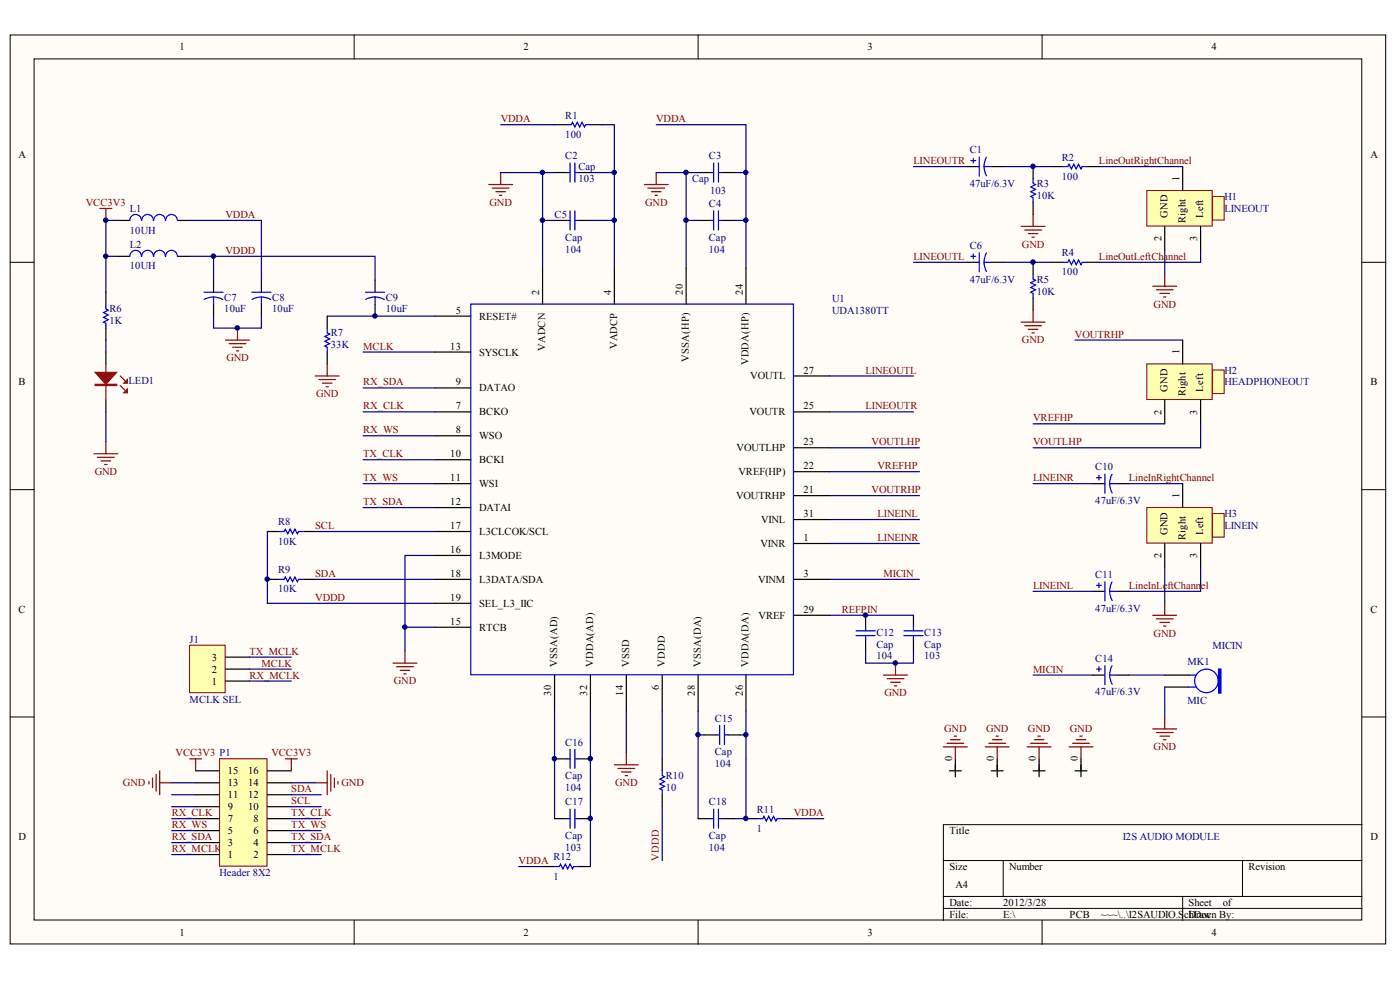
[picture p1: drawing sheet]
<svg xmlns="http://www.w3.org/2000/svg" width="291mm" height="204mm" viewBox="0 0 291 204" stroke-linecap="round" stroke-linejoin="round" font-family="sans-serif">
<g fill="#fffcf8" stroke="#000" stroke-width=".21">
<path d="M2.1 7.3h286v188.9h-286z"/>
<path d="M7.1 12.2h276v179h-276z"/>
</g>
<g fill="none" stroke="#000" stroke-width=".21">
<path d="M73.6 7.3v4.9M145.1 7.3v4.9M216.6 7.3v4.9M2.1 54.5h5M283.2 54.5h4.9M2.1 101.8h5M283.2 101.8h4.9M2.1 149h5M283.2 149h4.9M196.1 178.9h87.1M208.6 178.9v7.4M258.3 178.9v7.4"/>
<path d="M283.2 171.4h-87.1v19.9M73.6 191.3v5M145.1 191.3v5M196.1 186.3h87.1M196.1 188.8h87.1M216.6 191.3v5M245.9 186.3v5"/>
</g>
<g fill="none" stroke="#000" stroke-width=".25">
<path d="M201.1 34.6h2.5M206.1 34.6h2.5M214.8 34.6v2.5M218.5 34.6h2.5M226 34.6h2.5M24.5 45.8h2.5M24.5 53.3h2.5M36.9 45.8h2.5M36.9 53.3h2.5M44.4 58.3v2.4M54.3 58.3v2.4M78 58.3v2.4"/>
<path d="M115.3 45.8h2.5M120.3 45.8h2.4M145.1 45.8h2.5M150.1 45.8h2.5M201.1 54.5h2.5M206.1 54.5h2.5M214.8 42.1v2.5M214.8 54.5v2.5M218.5 54.5h2.5M226 54.5h2.5M44.4 63.2v2.5M54.3 63.2v2.5"/>
<path d="M68 65.7v2.5M68 73.2v2.5M78 63.2v2.5M214.8 62v2.5M55.6 110.5h2.5M63 110.5h2.5M227.2 100.5h2.5M232.2 100.5h2.5M55.6 120.4h2.5M63 120.4h2.5M179.9 127.9v2.5M179.9 132.9v2.4"/>
<path d="M189.9 127.9v2.5M189.9 132.9v2.4M227.2 122.9h2.5M232.2 122.9h2.5M115.3 157.7h2.5M120.3 157.7h2.4M137.7 157.7v2.5M146.4 152.8h2.5M151.3 152.8h2.5M227.2 140.3h2.5M232.2 140.3h2.5M137.7 165.2v2.5"/>
<path d="M155.1 170.2h2.5M162.5 170.2h2.5M112.8 180.1h2.5M120.3 180.1h2.4"/>
</g>
<g fill="none" stroke="#00f" stroke-width=".25">
<path d="M201.8 33.4h1M202.3 32.9v1M203.6 32.6v4M204.6 34.6h1.5M204.6 34.6l.1 .8 .4 1.2M205.1 32.7l-.5 1.1v.8M214.8 37.1v1l.5 .3-1 .5 1 .5-1 .4 1 .5-1 .5 .5 .3v1M221 34.6h1l.2-.5 .5 1 .5-1 .5 1 .5-1 .5 1 .3-.5h1M29.4 45.8a1.21 1.21 0 0 0-1.2-1.2 1.21 1.21 0 0 0-1.2 1.2M29.4 53.3a1.21 1.21 0 0 0-1.2-1.3 1.21 1.21 0 0 0-1.2 1.3M31.9 45.8a1.21 1.21 0 0 0-1.2-1.2 1.21 1.21 0 0 0-1.2 1.2M31.9 53.3a1.21 1.21 0 0 0-1.2-1.3 1.21 1.21 0 0 0-1.2 1.3"/>
<path d="M34.4 45.8a1.21 1.21 0 0 0-1.2-1.2 1.21 1.21 0 0 0-1.2 1.2M34.4 53.3a1.21 1.21 0 0 0-1.2-1.3 1.21 1.21 0 0 0-1.2 1.3M36.9 45.8a1.21 1.21 0 0 0-1.2-1.2 1.21 1.21 0 0 0-1.3 1.2M36.9 53.3a1.21 1.21 0 0 0-1.2-1.3 1.21 1.21 0 0 0-1.3 1.3M117.8 45.8h.7M118.5 43.8v4M119.5 43.8v4M119.5 45.8h.8M147.6 45.8h.8M148.4 43.8v4M149.4 45.8h.7M149.4 43.8v4"/>
<path d="M201.8 53.3h1M202.3 52.8v1M203.6 52.5v4M204.6 54.5h1.5M204.6 54.5l.1 .8 .4 1.1M205.1 52.6l-.5 1.1v.8M214.8 57v1l.5 .3-1 .4 1 .5-1 .5 1 .5-1 .5 .5 .3v1M221 54.5h1l.2-.5 .5 1 .5-1 .5 1 .5-1 .5 1 .3-.5h1M42.4 60.7h4M44.4 61.7l1.2 .2 .7 .4M44.4 61.7l-1.2 .2-.7 .3M44.4 61.7v1.5"/>
<path d="M52.4 60.7h3.9M54.3 61.7l1.2 .2 .8 .4M54.3 61.7l-.8 .1-1.1 .4M54.3 61.7v1.5M68 68.2v1l.5 .2-1 .5 1 .5-1 .5 1 .5-1 .5 .5 .3v1M76 60.7h4M78 61.7l1.2 .2 .7 .4M78 61.7l-.8 .1-1.2 .4M78 61.7v1.5M228 99.3h.9M228.5 98.8v1M229.7 98.5v4"/>
<path d="M231.2 98.6l-.4 1.1-.1 .8M58.1 110.5h1l.2-.5 .5 1 .5-1 .5 1 .5-1 .5 1 .3-.5h.9M230.7 100.5h1.5M230.7 100.5l.1 .8 .4 1.2M58.1 120.4h1l.2-.5 .5 1 .5-1 .5 1 .5-1 .5 1 .3-.5h.9M178 131.1h3.9M178 132.1h3.9M179.9 130.4v.7M179.9 132.1v.8M187.9 131.1h4M187.9 132.1h4M189.9 130.4v.7"/>
<path d="M189.9 132.1v.8M228 139.1h.9M228 121.7h.9M228.5 121.2v1M228.5 138.6v1M229.7 120.9v4M229.7 138.3v4M230.7 122.9h1.5M230.7 122.9l.1 .8 .4 1.1M231.2 121l-.4 1.1-.1 .8M231.2 138.4l-.4 1.1-.1 .8M117.8 157.7h.7"/>
<path d="M118.5 155.7v4M119.5 155.7v4M119.5 157.7h.8M148.9 152.8h.7M149.6 150.8v3.9M150.6 150.8v3.9M150.6 152.8h.7M230.7 140.3h1.5M230.7 140.3l.1 .8 .4 1.1M137.7 160.2v1l.5 .3-1 .5 1 .5-1 .5 1 .5-1 .4 .5 .3v1M157.6 170.2h1l.2-.5 .5 1 .5-1 .5 1 .5-1 .5 1 .2-.5h1M115.3 180.1h1l.2-.5 .5 1 .5-1 .5 1 .5-1 .5 1 .3-.5h1"/>
</g>
<g fill="none" stroke="#000080" stroke-width=".25">
<path d="M115.3 35.9h-2.5v9.9M122.7 35.9h5v9.9M145.1 35.9h-2.5v9.9M152.6 35.9h2.5v9.9M24.5 45.8h-2.5v7.5h2.5M39.4 53.3h5v5M39.4 45.8h14.9v12.5M44.4 53.3h33.6v5M115.3 45.8h-2.5v10M122.7 45.8h5v10M145.1 45.8h-2.5v10M152.6 45.8h2.5v10"/>
<path d="M44.4 65.7v2.5h9.9v-2.5M68 65.7h22.4M172.5 127.9h17.4M179.9 135.3v2.5h10v-2.5M115.3 147.8v22.4M155.1 147.8v22.4h-2.5"/>
</g>
<path d="M46.9 70.7h5M47.6 71.4h3.5M48.4 72.2h2M49.1 72.9h.5M49.4 68.2v2.5" fill="none" stroke="#800000" stroke-width=".25"/>
<g fill="#ffffb0" stroke="#800000" stroke-width=".21">
<path d="M238.4 39.6h13.6v7.4h-13.6z"/>
<path d="M252.1 40.8h2.4v4.9h-2.4z"/>
</g>
<path d="M245.9 34.6v5M242.1 47.1v4.9M249.6 47.1v4.9" fill="none" stroke="#000" stroke-width=".25"/>
<g fill="#ffffb0" stroke="#800000" stroke-width=".21">
<path d="M238.4 75.6h13.6v7.4h-13.6z"/>
<path d="M252.1 76.9h2.4v4.9h-2.4z"/>
</g>
<path d="M245.9 70.7v5M242.1 83.1v5M249.6 83.1v5" fill="none" stroke="#000" stroke-width=".25"/>
<g fill="#ffffb0" stroke="#800000" stroke-width=".21">
<path d="M238.4 105.5h13.6v7.4h-13.6z"/>
<path d="M252.1 106.7h2.4v4.9h-2.4z"/>
</g>
<path d="M115.3 25.9h2.5M122.7 25.9h2.5M22 60.7v2.5M22 68.2v2.5M22 73.2v2.5M22 83.1v2.5M242.1 113v4.9M245.9 100.5v5M249.6 113v4.9M242.1 142.8h5M242.1 140.3h5" fill="none" stroke="#000" stroke-width=".25"/>
<g fill="none" stroke="#00f" stroke-width=".25">
<path d="M117.8 25.9h1l.2-.5 .5 1 .5-1 .5 1 .5-1 .5 1 .2-.5h1M22 63.2v1l.5 .3-1 .5 1 .5-1 .5 1 .5-1 .5 .5 .2v1M247.1 140.3h1.5M247.1 142.8h1.5"/>
<circle cx="250.8" cy="141.5" r="2.45"/>
</g>
<path d="M253.3 139.1h.5v5h-.5z" fill-rule="evenodd" fill="#00f" stroke="#00f" stroke-width=".25"/>
<g fill="none" stroke="#000080" stroke-width=".25">
<path d="M104.1 35.9h8.7M104.1 25.9h11.2M125.2 25.9h2.5v10M136.4 25.9h18.7v10M136.4 35.9h6.2M189.9 34.6h11.2M208.6 34.6h9.9M228.5 34.6h17.4M22 53.3v7.4M189.9 54.5h11.2M208.6 54.5h9.9M242.1 52v5"/>
<path d="M249.6 52v2.5h-21.1M22 70.7v2.5M75.5 73.2h14.9M172.5 78.1h17.4M223.5 70.7h22.4M22 85.6v6.2M75.5 85.6h14.9M75.5 80.6h14.9M75.5 90.6h14.9M75.5 95.6h14.9M172.5 93.1h18.6M172.5 98h18.6"/>
<path d="M172.5 85.6h17.4M214.8 88.1h27.3M249.6 88.1v5h-34.8M55.6 110.5v14.9h34.8M65.5 110.5h24.9M75.5 100.5h14.9M75.5 105.5h14.9M90.4 115.5h-6.2v14.9h6.2M172.5 103h18.6M172.5 108h18.6M172.5 113h18.6M214.8 100.5h12.4"/>
<path d="M234.7 100.5h11.2M242.1 117.9v7.5M249.6 117.9v5h-14.9M65.5 120.4h24.9M84.2 130.4v4.9M172.5 120.4h18.6M214.8 122.9h12.4M122.7 147.8v32.3M130.2 147.8v8.7M137.7 147.8v9.9M214.8 140.3h12.4M234.7 140.3h7.4"/>
<path d="M242.1 142.8v6.2M137.7 167.7v11.2M165 170.2h6.2M107.8 180.1h5"/>
</g>
<g fill="none" stroke="#800000" stroke-width=".25">
<path d="M101.6 38.4h5M102.3 39.1h3.5M103.1 39.8h2M104.1 35.9v2.5M133.9 38.4h5M134.7 39.1h3.5M135.4 39.8h2M136.4 35.9v2.5M20.8 43.3h2.5M22 43.3v2.5M103.8 40.6h.5M136.2 40.6h.5"/>
<path d="M212.3 47.1h5M213 47.8h3.5M213.8 48.6h2M214.5 49.3h.5M214.8 44.6v2.5M239.6 59.5h5M242.1 57v2.5M65.5 78.1h5M66.3 78.9h3.5M67 79.6h2M68 75.7v2.4M212.3 67h5"/>
<path d="M213 67.7h3.5M213.8 68.4h2M214.5 69.2h.5M214.8 64.5v2.5M240.4 60.2h3.5M241.1 61h2M241.9 61.7h.5M19.5 94.3h5M20.3 95.1h3.5M21 95.8h2M21.8 96.6h.5M22 91.8v2.5"/>
<path d="M67.8 80.4h.5M81.7 137.8h5M82.4 138.6h3.5M83.2 139.3h2M84.2 135.3v2.5M186.2 137.8v2.5M239.6 127.9h5M240.4 128.6h3.5M241.1 129.4h2M241.9 130.1h.5M242.1 125.4v2.5M83.9 140.1h.5"/>
<path d="M127.7 159h5M128.5 159.7h3.4M130.2 156.5v2.5M183.7 140.3h5M184.4 141.1h3.5M185.2 141.8h2M185.9 142.6h.5M239.6 151.5h5M240.4 152.3h3.5M241.1 153h2M241.9 153.8h.5M242.1 149v2.5"/>
<path d="M129.2 160.5h2M130 161.2h.5"/>
</g>
<path d="M22 75.7v7.4M25 78.1l1 1M25 80.1l1 1" fill="none" stroke="#bf0000" stroke-width=".25"/>
<g fill="#bf0000" stroke="#bf0000" stroke-width=".25">
<path d="M19.8 77.4h4.4l-2.2 2.5z"/>
<path d="M25.7 81.6l.8-.7v.7z"/>
<path d="M25.7 79.6l.8-.7v.7z"/>
<path d="M19.8 79.9h4.4v.2h-4.4z" fill-rule="evenodd"/>
</g>
<path d="M39.4 134.1h7.4v9.9h-7.4z" fill="#ffffb0" stroke="#800000" stroke-width=".21"/>
<g fill="none" stroke="#000" stroke-width=".25">
<path d="M112.8 55.8v7.4M127.7 55.8v7.4M142.6 55.8v7.4M155.1 55.8v7.4M90.4 65.7h7.5M90.4 73.2h7.5M165 78.1h7.5M90.4 80.6h7.5M90.4 85.6h7.5M90.4 90.6h7.5M90.4 95.6h7.5M165 85.6h7.5"/>
<path d="M165 98h7.5M165 93.1h7.5M90.4 100.5h7.5M90.4 105.5h7.5M90.4 110.5h7.5M90.4 115.5h7.5M165 113h7.5M165 108h7.5M165 103h7.5M46.9 139.1h5M46.9 136.6h5M90.4 120.4h7.5"/>
<path d="M90.4 125.4h7.5M90.4 130.4h7.5M165 120.4h7.5M165 127.9h7.5M46.9 141.6h5M115.3 140.3v7.5M122.7 140.3v7.5M130.2 140.3v7.5M137.7 140.3v7.5M145.1 140.3v7.5M155.1 140.3v7.5"/>
</g>
<path d="M51.9 139.1h8.7M51.9 136.6h8.7M51.9 141.6h8.7M145.1 147.8v22.4M145.1 152.8h1.3M153.8 152.8h1.3" fill="none" stroke="#000080" stroke-width=".25"/>
<path d="M97.9 63.2h67.1v77h-67.1z" fill="none" stroke="#0000bf" stroke-width=".25"/>
<path d="M45.6 157.7h9.9v22.3h-9.9z" fill="#ffffb0" stroke="#800000" stroke-width=".21"/>
<g fill="none" stroke="#000" stroke-width=".25">
<path d="M115.3 35.9h2.5M120.3 35.9h2.4M145.1 35.9h2.5M150.1 35.9h2.5M198.6 157.7v3.8M207.3 157.7v3.8M216 157.7v3.8M224.7 157.7v3.8M40.7 177.6h4.9M40.7 175.1h4.9M40.7 172.7h4.9M40.7 170.2h4.9"/>
<path d="M40.7 167.7h4.9M40.7 165.2h4.9M40.7 162.7h4.9M40.7 160.2h4.9M55.6 177.6h5M55.6 175.1h5M55.6 172.7h5M55.6 170.2h5M55.6 167.7h5M55.6 165.2h5M55.6 162.7h5M55.6 160.2h5"/>
<path d="M115.3 170.2h2.5M120.3 170.2h2.4M145.1 170.2h2.5M150.1 170.2h2.5M197.4 160.2h2.4M206.1 160.2h2.5M214.8 160.2h2.5M223.5 160.2h2.5"/>
</g>
<g fill="none" stroke="#800000" stroke-width=".25">
<path d="M39.4 157.7h2.5M40.7 157.7v2.5M59.3 157.7h2.5M60.6 157.7v2.5M196.1 155.2h5M196.9 154.5h3.4M197.6 153.8h2M198.4 153h.5M198.6 155.2v2.5M204.8 155.2h5M205.6 154.5h3.4M206.3 153.8h2"/>
<path d="M207.1 153h.5M207.3 155.2v2.5M213.5 155.2h5M214.3 154.5h3.5M215 153.8h2M215.8 153h.5M216 155.2v2.5M222.2 155.2h5M223 154.5h3.5M223.7 153.8h2M224.5 153h.5M224.7 155.2v2.5"/>
<path d="M31 162.5v.5M31.7 161.7v2M32.5 161v3.4M33.2 160.2v5M33.2 162.7h2.5M65.5 162.7h2.5M68 160.2v5M68.8 161v3.4M69.5 161.7v2M70.3 162.5v.5"/>
</g>
<g fill="none" stroke="#000080" stroke-width=".25">
<path d="M35.7 162.7h5M35.7 165.2h5M35.7 167.7h5M35.7 170.2h5M35.7 172.7h5M35.7 175.1h5M35.7 177.6h5M60.6 162.7h4.9M60.6 165.2h6.2M60.6 167.7h6.2M60.6 170.2h6.2M60.6 172.7h6.2"/>
<path d="M60.6 175.1h6.2M60.6 177.6h6.2"/>
</g>
<g fill="none" stroke="#00f" stroke-width=".25">
<path d="M117.8 35.9h.7M118.5 33.9v4M119.5 33.9v4M119.5 35.9h.8M147.6 35.9h.8M148.4 33.9v4M149.4 33.9v4M149.4 35.9h.7M198.6 158.3h.1M207.3 158.3h.1M216 158.3h.1M224.7 158.3h.1"/>
<path d="M117.8 170.2h.7M118.5 168.2v4M119.5 168.2v4M119.5 170.2h.8M147.6 170.2h.8M148.4 168.2v4M149.4 170.2h.7M149.4 168.2v4"/>
</g>
<g fill="#000080" stroke="#000080" stroke-width=".21">
<circle cx="22" cy="53.2" r=".46"/>
<circle cx="22" cy="45.8" r=".47"/>
<circle cx="44.4" cy="53.2" r=".46"/>
<circle cx="49.3" cy="68.2" r=".46"/>
<circle cx="55.5" cy="120.4" r=".47"/>
<circle cx="77.9" cy="65.7" r=".46"/>
<circle cx="84.2" cy="130.3" r=".46"/>
<circle cx="112.8" cy="45.8" r=".47"/>
<circle cx="112.8" cy="35.8" r=".46"/>
<circle cx="115.2" cy="157.7" r=".47"/>
<circle cx="122.7" cy="170.1" r=".47"/>
<circle cx="122.7" cy="157.7" r=".47"/>
<circle cx="127.7" cy="45.8" r=".47"/>
<circle cx="127.7" cy="35.8" r=".46"/>
<circle cx="142.6" cy="45.8" r=".47"/>
<circle cx="142.6" cy="35.8" r=".46"/>
<circle cx="145.1" cy="152.7" r=".47"/>
<circle cx="155" cy="170.1" r=".47"/>
<circle cx="155" cy="152.7" r=".47"/>
<circle cx="155" cy="45.8" r=".47"/>
<circle cx="155" cy="35.8" r=".46"/>
<circle cx="179.9" cy="127.9" r=".46"/>
<circle cx="186.1" cy="137.8" r=".46"/>
<circle cx="214.7" cy="54.5" r=".47"/>
<circle cx="214.7" cy="34.6" r=".47"/>
</g>
<g font-size="2.2">
<text x="37.3" y="10.5">1</text>
<text x="108.8" y="10.5">2</text>
<text x="180.3" y="10.5">3</text>
<text x="251.9" y="10.5">4</text>
<text x="3.8" y="32.8">A</text>
<text x="284.9" y="32.8">A</text>
<text x="245.2" y="37.6" transform="rotate(-90 245.2 37.6)">1</text>
<text x="242.7" y="45.3" transform="rotate(-90 242.7 45.3)">GND</text>
<text x="246.4" y="46.3" transform="rotate(-90 246.4 46.3)">Right</text>
<text x="250.2" y="45.3" transform="rotate(-90 250.2 45.3)">Left</text>
<text x="241.4" y="50.2" transform="rotate(-90 241.4 50.2)">2</text>
<text x="248.9" y="50.2" transform="rotate(-90 248.9 50.2)">3</text>
<text x="94.8" y="65.2">5</text>
<text x="112.1" y="61.2" transform="rotate(-90 112.1 61.2)">2</text>
<text x="127" y="61.2" transform="rotate(-90 127 61.2)">4</text>
<text x="142" y="61.2" transform="rotate(-90 142 61.2)">20</text>
<text x="154.4" y="61.2" transform="rotate(-90 154.4 61.2)">24</text>
<text x="99.6" y="66.4">RESET#</text>
<text x="93.6" y="72.7">13</text>
<text x="99.6" y="73.9">SYSCLK</text>
<text x="113.4" y="72.9" transform="rotate(-90 113.4 72.9)">VADCN</text>
<text x="128.3" y="72.6" transform="rotate(-90 128.3 72.6)">VADCP</text>
<text x="143.2" y="75.2" transform="rotate(-90 143.2 75.2)">VSSA(HP)</text>
<text x="155.6" y="75.9" transform="rotate(-90 155.6 75.9)">VDDA(HP)</text>
<text x="167" y="77.6">27</text>
<text x="245.2" y="73.7" transform="rotate(-90 245.2 73.7)">1</text>
<text x="3.9" y="80.1">B</text>
<text x="94.8" y="80.1">9</text>
<text x="99.6" y="81.4">DATAO</text>
<text x="156" y="78.9">VOUTL</text>
<text x="242.7" y="81.4" transform="rotate(-90 242.7 81.4)">GND</text>
<text x="246.4" y="82.4" transform="rotate(-90 246.4 82.4)">Right</text>
<text x="250.2" y="81.4" transform="rotate(-90 250.2 81.4)">Left</text>
<text x="284.9" y="80.1">B</text>
<text x="94.8" y="85.1">7</text>
<text x="99.6" y="86.3">BCKO</text>
<text x="155.8" y="86.3">VOUTR</text>
<text x="167" y="85.1">25</text>
<text x="241.4" y="86.2" transform="rotate(-90 241.4 86.2)">2</text>
<text x="248.9" y="86.2" transform="rotate(-90 248.9 86.2)">3</text>
<text x="93.6" y="95">10</text>
<text x="94.8" y="90.1">8</text>
<text x="99.6" y="91.3">WSO</text>
<text x="153.1" y="93.8">VOUTLHP</text>
<text x="167" y="92.6">23</text>
<text x="93.6" y="100">11</text>
<text x="99.6" y="96.3">BCKI</text>
<text x="99.6" y="101.3">WSI</text>
<text x="153.5" y="98.8">VREF(HP)</text>
<text x="167" y="97.5">22</text>
<text x="93.6" y="105">12</text>
<text x="99.6" y="106.2">DATAI</text>
<text x="153" y="103.7">VOUTRHP</text>
<text x="167" y="107.5">31</text>
<text x="167" y="102.5">21</text>
<text x="245.2" y="103.5" transform="rotate(-90 245.2 103.5)">1</text>
<text x="93.6" y="110">17</text>
<text x="99.6" y="111.2">L3CLCOK/SCL</text>
<text x="158.1" y="113.7">VINR</text>
<text x="158.2" y="108.7">VINL</text>
<text x="167" y="112.5">1</text>
<text x="242.7" y="111.2" transform="rotate(-90 242.7 111.2)">GND</text>
<text x="246.4" y="112.2" transform="rotate(-90 246.4 112.2)">Right</text>
<text x="250.2" y="111.2" transform="rotate(-90 250.2 111.2)">Left</text>
<text x="93.6" y="114.9">16</text>
<text x="93.6" y="119.9">18</text>
<text x="99.6" y="116.2">L3MODE</text>
<text x="167" y="119.9">3</text>
<text x="241.4" y="116.1" transform="rotate(-90 241.4 116.1)">2</text>
<text x="248.9" y="116.1" transform="rotate(-90 248.9 116.1)">3</text>
<text x="93.6" y="124.9">19</text>
<text x="99.6" y="121.2">L3DATA/SDA</text>
<text x="157.6" y="121.2">VINM</text>
<text x="3.9" y="127.4">C</text>
<text x="93.6" y="129.9">15</text>
<text x="99.6" y="126.1">SEL_L3_IIC</text>
<text x="99.6" y="131.1">RTCB</text>
<text x="157.7" y="128.6">VREF</text>
<text x="167" y="127.4">29</text>
<text x="284.9" y="127.4">C</text>
<text x="44" y="137.3">3</text>
<text x="44" y="142.3">1</text>
<text x="44" y="139.8">2</text>
<text x="115.8" y="138.6" transform="rotate(-90 115.8 138.6)">VSSA(AD)</text>
<text x="123.3" y="138.6" transform="rotate(-90 123.3 138.6)">VDDA(AD)</text>
<text x="130.8" y="138.6" transform="rotate(-90 130.8 138.6)">VSSD</text>
<text x="137" y="143.4" transform="rotate(-90 137 143.4)">6</text>
<text x="138.2" y="138.6" transform="rotate(-90 138.2 138.6)">VDDD</text>
<text x="145.7" y="138.6" transform="rotate(-90 145.7 138.6)">VSSA(DA)</text>
<text x="155.6" y="138.6" transform="rotate(-90 155.6 138.6)">VDDA(DA)</text>
<text x="114.6" y="144.6" transform="rotate(-90 114.6 144.6)">30</text>
<text x="122.1" y="144.6" transform="rotate(-90 122.1 144.6)">32</text>
<text x="129.5" y="144.6" transform="rotate(-90 129.5 144.6)">14</text>
<text x="144.4" y="144.6" transform="rotate(-90 144.4 144.6)">28</text>
<text x="154.4" y="144.6" transform="rotate(-90 154.4 144.6)">26</text>
<text x="47.4" y="160.9">15</text>
<text x="51.6" y="160.9">16</text>
<text x="197.9" y="158.2" transform="rotate(-90 197.9 158.2)">0</text>
<text x="206.6" y="158.2" transform="rotate(-90 206.6 158.2)">0</text>
<text x="215.3" y="158.2" transform="rotate(-90 215.3 158.2)">0</text>
<text x="224" y="158.2" transform="rotate(-90 224 158.2)">0</text>
<text x="47.4" y="165.9">11</text>
<text x="47.4" y="163.4">13</text>
<text x="51.6" y="165.9">12</text>
<text x="51.6" y="163.4">14</text>
<text x="47.4" y="173.4">5</text>
<text x="47.4" y="170.9">7</text>
<text x="47.4" y="168.4">9</text>
<text x="51.6" y="168.4">10</text>
<text x="52.7" y="173.4">6</text>
<text x="52.7" y="170.9">8</text>
<text x="197.4" y="173.4">Title</text>
<text x="3.8" y="174.6">D</text>
<text x="47.4" y="178.4">1</text>
<text x="47.4" y="175.9">3</text>
<text x="52.7" y="178.4">2</text>
<text x="52.7" y="175.9">4</text>
<text x="284.9" y="174.6">D</text>
<text x="197.4" y="180.8">Size</text>
<text x="198.6" y="184.6">A4</text>
<text x="209.8" y="180.8">Number</text>
<text x="259.5" y="180.8">Revision</text>
<text x="197.4" y="188.3">Date:</text>
<text x="197.4" y="190.8">File:</text>
<text x="208.6" y="188.3">2012/3/28</text>
<text x="208.6" y="190.8">E:\</text>
<text x="222.4" y="190.8">PCB</text>
<text x="228.8" y="190.8">~~~\..\I2SAUDIO.S</text>
<text x="246.2" y="190.8">cDrawn By:</text>
<text x="247.1" y="188.3">Sheet</text>
<text x="247.1" y="190.8">hDoc</text>
<text x="254.2" y="188.3">of</text>
<text x="37.3" y="194.5">1</text>
<text x="108.8" y="194.5">2</text>
<text x="180.3" y="194.5">3</text>
<text x="251.9" y="194.5">4</text>
</g>
<g font-size="2.2" fill="#800000">
<text x="104.1" y="25.4">VDDA</text>
<text x="136.4" y="25.4">VDDA</text>
<text x="189.9" y="34.1">LINEOUTR</text>
<text x="228.5" y="34.1">LineOutRightChannel</text>
<text x="17.9" y="42.8">VCC3V3</text>
<text x="46.9" y="45.3">VDDA</text>
<text x="101.8" y="42.8">GND</text>
<text x="134.1" y="42.8">GND</text>
<text x="46.9" y="52.8">VDDD</text>
<text x="212.5" y="51.5">GND</text>
<text x="189.9" y="54">LINEOUTL</text>
<text x="228.5" y="54">LineOutLeftChannel</text>
<text x="239.8" y="63.9">GND</text>
<text x="212.5" y="71.4">GND</text>
<text x="223.5" y="70.2">VOUTRHP</text>
<text x="47.1" y="75.1">GND</text>
<text x="75.5" y="72.7">MCLK</text>
<text x="179.9" y="77.6">LINEOUTL</text>
<text x="65.7" y="82.6">GND</text>
<text x="75.5" y="80.1">RX_SDA</text>
<text x="75.5" y="85.1">RX_CLK</text>
<text x="179.9" y="85.1">LINEOUTR</text>
<text x="214.8" y="87.6">VREFHP</text>
<text x="75.5" y="90.1">RX_WS</text>
<text x="75.5" y="95">TX_CLK</text>
<text x="181.2" y="92.6">VOUTLHP</text>
<text x="214.8" y="92.6">VOUTLHP</text>
<text x="19.7" y="98.8">GND</text>
<text x="75.5" y="100">TX_WS</text>
<text x="182.4" y="97.5">VREFHP</text>
<text x="214.8" y="100">LINEINR</text>
<text x="234.7" y="100">LineInRightChannel</text>
<text x="75.5" y="105">TX_SDA</text>
<text x="181.2" y="102.5">VOUTRHP</text>
<text x="182.4" y="107.5">LINEINL</text>
<text x="65.5" y="110">SCL</text>
<text x="182.4" y="112.5">LINEINR</text>
<text x="65.5" y="119.9">SDA</text>
<text x="183.7" y="119.9">MICIN</text>
<text x="65.5" y="124.9">VDDD</text>
<text x="214.8" y="122.4">LINEINL</text>
<text x="234.7" y="122.4">LineInLe</text>
<text x="242.7" y="122.4">ftChann</text>
<text x="249.7" y="122.4">el</text>
<text x="175" y="127.4">REFPIN</text>
<text x="51.9" y="136.1">TX_MCLK</text>
<text x="239.8" y="132.3">GND</text>
<text x="51.9" y="141.1">RX_MCLK</text>
<text x="54.3" y="138.6">MCLK</text>
<text x="81.9" y="142.3">GND</text>
<text x="214.8" y="139.8">MICIN</text>
<text x="183.9" y="144.8">GND</text>
<text x="196.3" y="152.2">GND</text>
<text x="205" y="152.2">GND</text>
<text x="213.7" y="152.2">GND</text>
<text x="222.4" y="152.2">GND</text>
<text x="239.8" y="156">GND</text>
<text x="36.5" y="157.2">VCC3V3 P1</text>
<text x="56.4" y="157.2">VCC3V3</text>
<text x="25.6" y="163.4">GND</text>
<text x="60.6" y="164.7">SDA</text>
<text x="60.6" y="167.2">SCL</text>
<text x="71" y="163.4">GND</text>
<text x="127.9" y="163.4">GND</text>
<text x="35.7" y="169.7">RX_CLK</text>
<text x="35.7" y="172.1">RX_WS</text>
<text x="60.6" y="172.1">TX_WS</text>
<text x="60.6" y="169.7">TX_CLK</text>
<text x="165" y="169.7">VDDA</text>
<text x="35.7" y="174.6">RX_SDA</text>
<text x="35.7" y="177.1">RX_MCLK</text>
<text x="60.6" y="177.1">TX_MCLK</text>
<text x="60.6" y="174.6">TX_SDA</text>
<text x="107.8" y="179.6">VDDA</text>
<text x="137" y="178.9" transform="rotate(-90 137 178.9)">VDDD</text>
</g>
<g font-size="2.2" fill="#000080">
<text x="117.5" y="28.6">100</text>
<text x="117.5" y="24.7">R1</text>
<text x="117.5" y="33.1">C2</text>
<text x="120.3" y="35.4">Cap</text>
<text x="147.4" y="33.1">C3</text>
<text x="201.6" y="31.9">C1</text>
<text x="220.7" y="33.4">R2</text>
<text x="120.3" y="37.8">103</text>
<text x="143.9" y="37.8">Cap</text>
<text x="147.6" y="40.3">103</text>
<text x="201.6" y="38.8">47uF/6.3V</text>
<text x="215.5" y="41.3">10K</text>
<text x="215.5" y="38.8">R3</text>
<text x="220.7" y="37.3">100</text>
<text x="254.6" y="41.6">H1</text>
<text x="27" y="44.1">L1</text>
<text x="115.3" y="45.3">C5</text>
<text x="147.4" y="43.1">C4</text>
<text x="254.6" y="44.1">LINEOUT</text>
<text x="27" y="48.5">10UH</text>
<text x="27" y="51.5">L2</text>
<text x="117.5" y="52.5">104</text>
<text x="117.5" y="50">Cap</text>
<text x="147.4" y="52.5">104</text>
<text x="147.4" y="50">Cap</text>
<text x="201.6" y="51.8">C6</text>
<text x="220.7" y="53.3">R4</text>
<text x="27" y="56">10UH</text>
<text x="201.6" y="58.7">47uF/6.3V</text>
<text x="215.5" y="58.7">R5</text>
<text x="220.7" y="57.2">100</text>
<text x="22.8" y="65">R6</text>
<text x="46.6" y="65">10uF</text>
<text x="46.6" y="62.5">C7</text>
<text x="56.6" y="65">10uF</text>
<text x="56.6" y="62.5">C8</text>
<text x="80.2" y="65">10uF</text>
<text x="80.2" y="62.5">C9</text>
<text x="173" y="62.7">U1</text>
<text x="173" y="65.2">UDA1380TT</text>
<text x="215.5" y="61.2">10K</text>
<text x="22.8" y="67.4">1K</text>
<text x="68.8" y="69.9">R7</text>
<text x="68.8" y="72.4">33K</text>
<text x="254.6" y="77.6">H2</text>
<text x="26.7" y="79.9">LED1</text>
<text x="254.6" y="80.1">HEADPHONEOUT</text>
<text x="227.7" y="97.8">C10</text>
<text x="227.7" y="104.7">47uF/6.3V</text>
<text x="254.6" y="107.5">H3</text>
<text x="57.8" y="113.2">10K</text>
<text x="57.8" y="109.2">R8</text>
<text x="254.6" y="110">LINEIN</text>
<text x="57.8" y="119.2">R9</text>
<text x="57.8" y="123.1">10K</text>
<text x="227.7" y="120.2">C11</text>
<text x="227.7" y="127.1">47uF/6.3V</text>
<text x="39.4" y="133.6">J1</text>
<text x="182.2" y="137.1">104</text>
<text x="182.2" y="132.1">C12</text>
<text x="182.2" y="134.6">Cap</text>
<text x="192.1" y="137.1">103</text>
<text x="192.1" y="132.1">C13</text>
<text x="192.1" y="134.6">Cap</text>
<text x="227.7" y="137.6">C14</text>
<text x="252.1" y="134.8">MICIN</text>
<text x="246.9" y="138.3">MK1</text>
<text x="39.4" y="146">MCLK SEL</text>
<text x="227.7" y="144.5">47uF/6.3V</text>
<text x="246.9" y="146.3">MIC</text>
<text x="117.5" y="155">C16</text>
<text x="148.6" y="150">C15</text>
<text x="117.5" y="161.9">Cap</text>
<text x="138.4" y="161.9">R10</text>
<text x="148.6" y="159.5">104</text>
<text x="148.6" y="157">Cap</text>
<text x="117.5" y="164.4">104</text>
<text x="117.5" y="167.4">C17</text>
<text x="138.4" y="164.4">10</text>
<text x="147.4" y="167.4">C18</text>
<text x="157.3" y="172.9">1</text>
<text x="157.3" y="168.9">R11</text>
<text x="115" y="178.9">R12</text>
<text x="117.5" y="176.9">103</text>
<text x="117.5" y="174.4">Cap</text>
<text x="147.4" y="176.9">104</text>
<text x="147.4" y="174.4">Cap</text>
<text x="233.4" y="174.6">I2S AUDIO MODULE</text>
<text x="45.6" y="182.1">Header 8X2</text>
<text x="115" y="182.8">1</text>
</g>
</svg>
